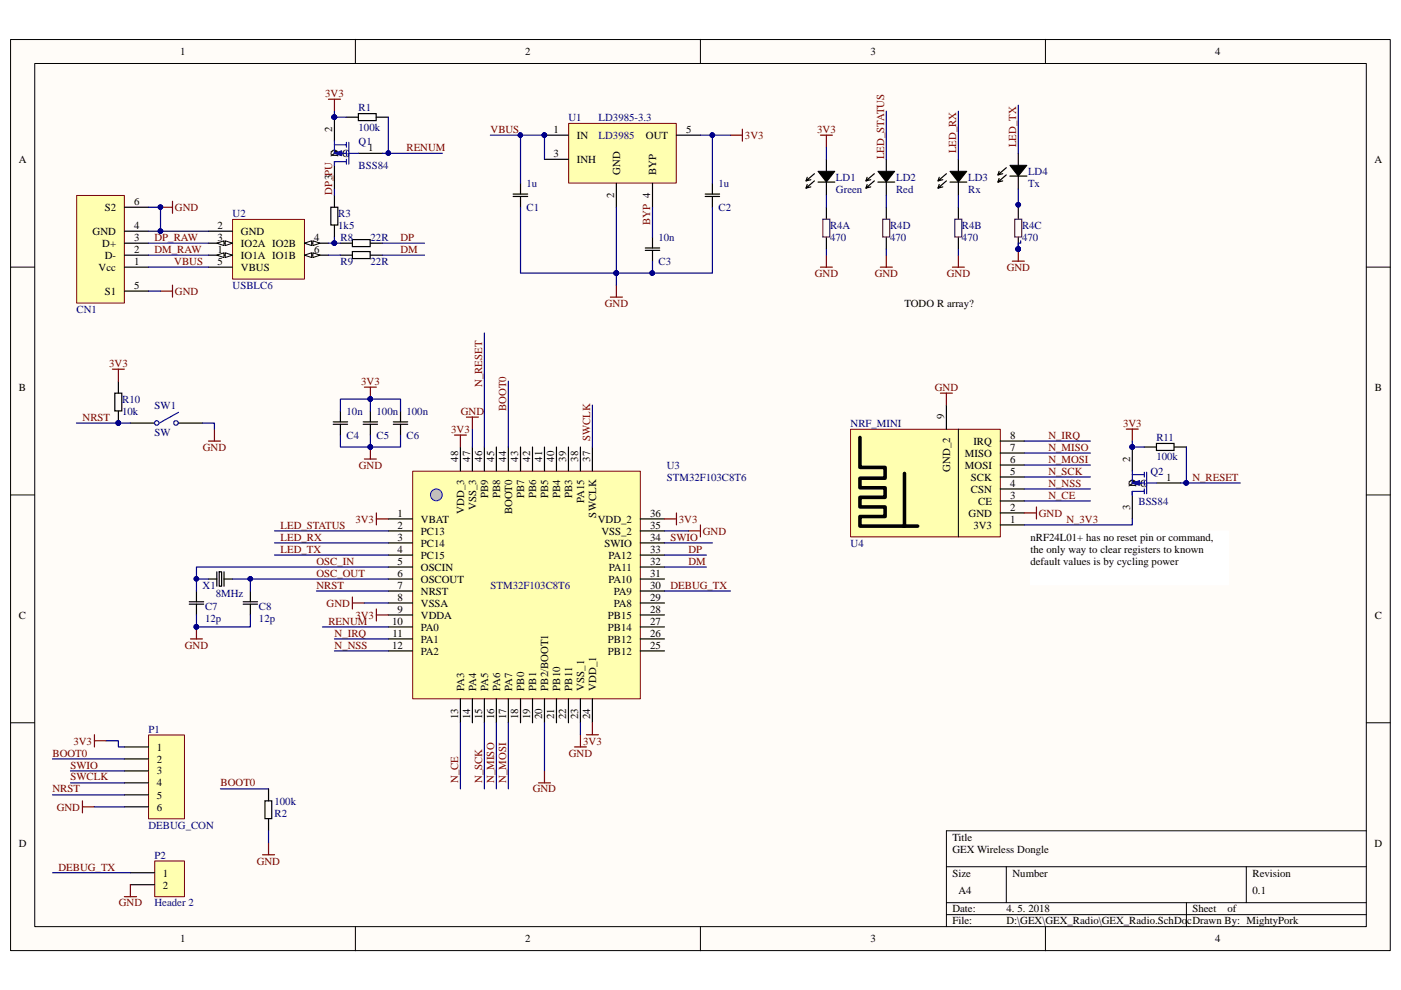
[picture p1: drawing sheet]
<svg xmlns="http://www.w3.org/2000/svg" width="297mm" height="210mm" viewBox="0 0 297 210" stroke-linecap="round" stroke-linejoin="round" font-family="sans-serif">
<path d="M2.3 8.4h292.5v193.1h-292.5z" fill="#fffcf8"/>
<path d="M2.2 8.4h292.6v193.1h-292.6z" fill="none" stroke="#000" stroke-width=".21"/>
<path d="M7.4 13.5h282.3v183h-282.3z" fill="#fffcf8"/>
<g fill="none" stroke="#000" stroke-width=".21">
<path d="M7.4 13.5h282.3v183h-282.3zM75.3 8.3v5.1M148.5 8.3v5.1M221.7 8.3v5.1M2.2 56.6h5.1M289.7 56.6h5.1M2.2 104.9h5.1M289.7 104.9h5.1M2.2 153.2h5.1M289.7 153.2h5.1M289.7 176.1h-89v20.4M75.3 196.5v5.1"/>
<path d="M148.5 196.5v5.1M200.7 183.8h89M200.7 191.4h89M200.7 193.9h89M213.4 183.8v7.6M221.7 196.5v5.1M251.5 191.4v5.1M264.2 183.8v7.6"/>
</g>
<path d="M87.5 99.9h48.3v48.3h-48.3z" fill="#ffffb0"/>
<path d="M87.5 99.9h48.3v48.3h-48.3z" fill="none" stroke="#800000" stroke-width=".21"/>
<g fill="none" stroke="#000" stroke-width=".25">
<path d="M97.6 94.8v5.1M100.2 94.8v5.1M102.7 94.8v5.1M105.2 94.8v5.1M107.8 94.8v5.1M110.4 94.8v5.1M112.9 94.8v5.1M115.4 94.8v5.1M118 94.8v5.1M120.5 94.8v5.1M123.1 94.8v5.1M125.6 94.8v5.1"/>
<path d="M82.3 110h5.2M82.3 112.6h5.2M82.3 115.1h5.2M82.3 117.7h5.2M135.8 110h5.1M135.8 112.6h5.1M135.8 115.1h5.1M135.8 117.7h5.1M82.3 120.2h5.2M82.3 122.8h5.2M82.3 125.3h5.2M82.3 127.8h5.2"/>
<path d="M82.3 130.4h5.2M82.3 132.9h5.2M82.3 135.5h5.2M82.3 138h5.2M135.8 120.2h5.1M135.8 122.8h5.1M135.8 125.3h5.1M135.8 127.8h5.1M135.8 130.4h5.1M135.8 132.9h5.1M135.8 135.5h5.1M135.8 138h5.1"/>
<path d="M97.6 148.2v5M100.2 148.2v5M102.7 148.2v5M105.2 148.2v5M107.8 148.2v5M110.4 148.2v5M112.9 148.2v5M115.4 148.2v5M118 148.2v5M120.5 148.2v5M123.1 148.2v5M125.6 148.2v5"/>
</g>
<circle cx="92.5" cy="104.9" r="1.25" fill="#c0c0c0"/>
<circle cx="92.5" cy="104.9" r="1.25" fill="none" stroke="#00f" stroke-width=".21"/>
<path d="M120.6 26.2h22.8v12.6h-22.8z" fill="#ffffb0"/>
<path d="M120.6 26.2h22.8v12.6h-22.8z" fill="none" stroke="#800000" stroke-width=".21"/>
<path d="M115.4 28.7h5.1" fill="none" stroke="#000" stroke-width=".25"/>
<circle cx="115.4" cy="28.6" r=".49" fill="#000080"/>
<circle cx="115.4" cy="28.6" r=".49" fill="none" stroke="#000080" stroke-width=".21"/>
<path d="M115.4 33.8h5.1M130.7 38.9v5M138.3 38.9v5M143.4 28.7h5.1" fill="none" stroke="#000" stroke-width=".25"/>
<circle cx="115.4" cy="28.6" r=".49" fill="#000080"/>
<circle cx="115.4" cy="28.6" r=".49" fill="none" stroke="#000080" stroke-width=".21"/>
<path d="M110.4 38.9v2.2M151 38.9v2.2M108.8 41.7h3.1M108.8 41.1h3.1M110.4 41.7v2.2M136.8 53.1h3.1M136.8 52.6h3.1M138.3 50.3v2.3M138.3 53.1v2.3M149.5 41.7h3.1M149.5 41.1h3.1M151 41.7v2.2" fill="none" stroke="#000" stroke-width=".25"/>
<path d="M129.4 63h2.5M130.7 60.5v2.5" fill="none" stroke="#800000" stroke-width=".25"/>
<path d="M16.3 41.5h10.1v22.8h-10.1z" fill="#ffffb0"/>
<path d="M16.3 41.4h10.1v22.9h-10.1z" fill="none" stroke="#800000" stroke-width=".21"/>
<path d="M26.4 43.9h5.1M26.4 49h5.1M26.4 56.6h5.1M26.4 54.1h5.1M26.4 51.6h5.1M26.4 61.7h5.1" fill="none" stroke="#000" stroke-width=".25"/>
<path d="M49.4 46.6h15.2v12.6h-15.2z" fill="#ffffb0"/>
<path d="M49.3 46.5h15.3v12.7h-15.3z" fill="none" stroke="#800000" stroke-width=".21"/>
<path d="M44.2 54.1h5.1" fill="none" stroke="#000" stroke-width=".25"/>
<path d="M47.7 53.6l1.6 .5-1.6 .5z" fill="#fffcf8"/>
<path d="M47.7 53.6l1.6 .5-1.6 .5z" fill="none" stroke="#000" stroke-width=".21"/>
<path d="M46 54.1l1.5-.5v1z" fill="#fffcf8"/>
<path d="M46 54.1l1.5-.5v1z" fill="none" stroke="#000" stroke-width=".21"/>
<path d="M64.6 54.1h5" fill="none" stroke="#000" stroke-width=".25"/>
<path d="M64.6 54.1l1.5-.5v1z" fill="#fffcf8"/>
<path d="M64.6 54.1l1.5-.5v1z" fill="none" stroke="#000" stroke-width=".21"/>
<path d="M66.3 53.6l1.6 .5-1.6 .5z" fill="#fffcf8"/>
<path d="M66.3 53.6l1.6 .5-1.6 .5z" fill="none" stroke="#000" stroke-width=".21"/>
<path d="M64.6 51.6h5" fill="none" stroke="#000" stroke-width=".25"/>
<path d="M64.6 51.6l1.5-.5v1z" fill="#fffcf8"/>
<path d="M64.6 51.6l1.5-.5v1z" fill="none" stroke="#000" stroke-width=".21"/>
<path d="M66.3 51.1l1.6 .5-1.6 .5z" fill="#fffcf8"/>
<path d="M66.3 51.1l1.6 .5-1.6 .5z" fill="none" stroke="#000" stroke-width=".21"/>
<path d="M44.2 51.6h5.1" fill="none" stroke="#000" stroke-width=".25"/>
<path d="M47.7 51.1l1.6 .5-1.6 .5z" fill="#fffcf8"/>
<path d="M47.7 51.1l1.6 .5-1.6 .5z" fill="none" stroke="#000" stroke-width=".21"/>
<path d="M46 51.6l1.5-.5v1z" fill="#fffcf8"/>
<path d="M173.4 36.3h3.6l-1.8 2.3zM46 51.6l1.5-.5v1z" fill="none" stroke="#000" stroke-width=".21"/>
<g fill="none" stroke="#000" stroke-width=".25">
<path d="M171.2 39.1l-.3 .8M171.2 37.6l-.3 .8M172.7 38.4l-1.8 1.5 1-.3M172.7 36.8l-1.8 1.6 1-.3M173.4 38.6h3.6M175.2 33.8v2.5M175.2 38.6v2.8M44.2 56.6h5.1M44.2 49h5.1M40.1 128.1h3.1M40.1 127.6h3.1M41.7 125.3v2.3"/>
<path d="M41.7 128.1v2.3M44.2 122.8h1.8M46 121.2v3.1M46.5 121.2h.5v3.1h-.5zM47.5 122.8h1.8M47.5 121.2v3.1M51.6 128.1h3M51.6 127.6h3M53.1 125.3v2.3M53.1 128.1v2.3"/>
</g>
<path d="M173.9 28.7h2.6M175.2 28.7v2.5M173.9 56.6h2.6M175.2 54.1v2.5M34 61.7h2.6M36.6 60.5v2.5M40.4 135.5h2.5M41.7 132.9v2.6" fill="none" stroke="#800000" stroke-width=".25"/>
<path d="M173.4 36.3h3.6l-1.8 2.3z" fill="#000"/>
<circle cx="41.6" cy="132.9" r=".49" fill="#000080"/>
<circle cx="41.6" cy="132.9" r=".49" fill="none" stroke="#000080" stroke-width=".21"/>
<path d="M154.9 28.7h2.5M157.4 27.4v2.5M34 43.9h2.6M36.6 42.7v2.5" fill="none" stroke="#800000" stroke-width=".25"/>
<path d="M70.1 43.9h1.5v3.8h-1.5zM70.9 41.4v2.5M70.9 47.8v2.5M72.2 51.6h2.5M72.2 54.1h2.5M74.7 50.8h3.8v1.5h-3.8zM74.7 53.3h3.8v1.5h-3.8zM78.5 51.6h2.6M78.5 54.1h2.6" fill="none" stroke="#000" stroke-width=".25"/>
<circle cx="34" cy="43.9" r=".49" fill="#000080"/>
<circle cx="34" cy="43.9" r=".49" fill="none" stroke="#000080" stroke-width=".21"/>
<path d="M69.6 21h2.6M70.9 21v2.6M44.2 93.5h2.5M45.5 91v2.5" fill="none" stroke="#800000" stroke-width=".25"/>
<path d="M73.4 24.8h2.6M76 24.1h3.8v1.5h-3.8zM79.8 24.8h2.5M25.1 80.8v2.6M25.1 87.2v2.5" fill="none" stroke="#000" stroke-width=".25"/>
<circle cx="25.1" cy="89.7" r=".49" fill="#000080"/>
<circle cx="25.1" cy="89.7" r=".49" fill="none" stroke="#000080" stroke-width=".21"/>
<path d="M24.3 83.4h1.5v3.7h-1.5z" fill="none" stroke="#000" stroke-width=".25"/>
<circle cx="25.1" cy="89.7" r=".49" fill="#000080"/>
<circle cx="25.1" cy="89.7" r=".49" fill="none" stroke="#000080" stroke-width=".21"/>
<g fill="none" stroke="#800000" stroke-width=".25">
<path d="M23.8 78.3h2.6M25.1 78.3v2.5M96.3 92.2h2.6M97.6 92.2v2.6M98.9 88.4h2.5M100.2 88.4v2.6M140.9 110h2.5M143.4 108.8v2.5M146 112.6h2.5M148.5 111.3v2.5M74.7 126.6v2.5M74.7 127.8h2.6"/>
<path d="M79.8 129.1v2.6M79.8 130.4h2.5M20 155.8v2.6M20 157.1h2.6M121.8 158.4h2.5M123.1 155.8v2.6M124.3 155.8h2.6M125.6 153.2v2.6"/>
</g>
<path d="M180.4 91.1h31.7v22.7h-31.7z" fill="#ffffb0"/>
<path d="M180.3 91h31.8v22.8h-31.8z" fill="none" stroke="#800000" stroke-width=".21"/>
<path d="M200.7 85.9v5.1M212.1 98.6h5.1M212.1 96.1h5.1M212.1 93.5h5.1M242.6 94.8h2.6M245.2 94h3.7v1.5h-3.7zM249 94.8h2.5M212.1 111.3h5.1M212.1 108.8h5.1M212.1 106.2h5.1M212.1 103.7h5.1M212.1 101.1h5.1" fill="none" stroke="#000" stroke-width=".25"/>
<path d="M182.3 92.8v6.3h5.4v2.3h-5.4v2h5.4v2.1h-5.4v2h5.4v2h-5.4v2h9.5v-11.1M191.5 111.5h3.1" fill="none" stroke="#000" stroke-width=".76"/>
<path d="M203.2 91v22.8" fill="none" stroke="#000" stroke-width=".21"/>
<path d="M199.4 83.4h2.5M200.7 83.4v2.5M238.8 91h2.5M240.1 91v2.5M217.2 108.8h2.5M219.7 107.5v2.5" fill="none" stroke="#800000" stroke-width=".25"/>
<path d="M218.5 112.6h41.9v11.4h-41.9z" fill="#fff"/>
<path d="M218.5 112.6h41.9v11.4h-41.9z" fill="none" stroke="#fff" stroke-width=".21"/>
<path d="M70.7 90h3M70.7 89.5h3M72.2 87.2v2.3M72.2 90v2.2M77 90h3M77 89.5h3M78.5 87.2v2.3M78.5 90v2.2M83.4 90h3M83.4 89.5h3M84.9 87.2v2.3M84.9 90v2.2" fill="none" stroke="#000" stroke-width=".25"/>
<path d="M77.3 97.3h2.5M78.5 94.8v2.5" fill="none" stroke="#800000" stroke-width=".25"/>
<circle cx="78.5" cy="94.8" r=".49" fill="#000080"/>
<circle cx="78.5" cy="94.8" r=".49" fill="none" stroke="#000080" stroke-width=".21"/>
<path d="M77.3 82.1h2.5M78.5 82.1v2.5" fill="none" stroke="#800000" stroke-width=".25"/>
<circle cx="78.5" cy="84.6" r=".48" fill="#000080"/>
<circle cx="78.5" cy="84.6" r=".48" fill="none" stroke="#000080" stroke-width=".21"/>
<path d="M186.6 56.6h2.6M187.9 54.1v2.5M201.9 56.6h2.6M203.2 54.1v2.5M214.6 55.4h2.6M215.9 52.8v2.6M79.8 108.8v2.5M79.8 110h2.5M56.9 178.7v2.5M114.2 166h2.5M115.4 163.4v2.6M55.7 181.2h2.5" fill="none" stroke="#800000" stroke-width=".25"/>
<g fill="none" stroke="#000" stroke-width=".25">
<path d="M183.9 39.1l-.3 .8M183.9 37.6l-.3 .8M185.4 38.4l-1.8 1.5 1-.3M185.4 36.8l-1.8 1.6 1-.3M186.1 38.6h3.6M187.9 33.8v2.5M187.9 38.6v2.8M199.1 39.1l-.2 .8M199.1 37.6l-.2 .8M200.7 38.4l-1.8 1.5 1-.3M200.7 36.8l-1.8 1.6 1-.3M201.4 38.6h3.6"/>
<path d="M203.2 33.8v2.5M203.2 38.6v2.8M211.8 37.8l-.2 .8M211.8 36.3l-.2 .8M213.4 37.1l-1.8 1.5 1-.2M213.4 35.6l-1.8 1.5 1-.3M214.1 37.3h3.6M215.9 32.5v2.6M215.9 37.3v2.8"/>
</g>
<path d="M186.1 36.3h3.6l-1.8 2.3zM201.4 36.3h3.6l-1.8 2.3zM214.1 35.1h3.6l-1.8 2.2z" fill="#000"/>
<path d="M186.1 36.3h3.6l-1.8 2.3zM201.4 36.3h3.6l-1.8 2.3zM214.1 35.1h3.6l-1.8 2.2z" fill="none" stroke="#000" stroke-width=".21"/>
<circle cx="215.9" cy="52.8" r=".49" fill="#000080"/>
<circle cx="215.9" cy="52.8" r=".49" fill="none" stroke="#000080" stroke-width=".21"/>
<path d="M32.8 182.6h6.3v7.5h-6.3z" fill="#ffffb0"/>
<path d="M32.8 182.5h6.3v7.6h-6.3z" fill="none" stroke="#800000" stroke-width=".21"/>
<path d="M175.2 43.9v2.6M175.2 50.3v2.5M203.2 43.9v2.6M203.2 50.3v2.5M215.9 50.3v2.5M27.6 89.7h5.2M37.8 89.7h5.1M27.6 185h5.2M27.6 187.6h5.2" fill="none" stroke="#000" stroke-width=".25"/>
<path d="M26.4 190.1h2.6M27.6 187.6v2.5" fill="none" stroke="#800000" stroke-width=".25"/>
<g fill="none" stroke="#00f" stroke-width=".25">
<path d="M37.8 87.4l-4 2.3"/>
<circle cx="33.2" cy="89.7" r=".48"/>
<circle cx="37.3" cy="89.7" r=".49"/>
</g>
<path d="M174.5 46.5h1.4v3.7h-1.4zM202.4 46.5h1.5v3.7h-1.5z" fill="none" stroke="#650065" stroke-width=".25"/>
<circle cx="215.9" cy="52.8" r=".49" fill="#000080"/>
<circle cx="215.9" cy="52.8" r=".49" fill="none" stroke="#000080" stroke-width=".21"/>
<path d="M215.9 43.9v2.6" fill="none" stroke="#000" stroke-width=".25"/>
<path d="M215.1 46.5h1.5v3.7h-1.5z" fill="none" stroke="#650065" stroke-width=".25"/>
<circle cx="215.9" cy="52.8" r=".49" fill="#000080"/>
<circle cx="215.9" cy="52.8" r=".49" fill="none" stroke="#000080" stroke-width=".21"/>
<path d="M70.9 24.8v5.1M70.9 35.1v5M76 32.5h5.1M187.9 43.9v2.6M187.9 50.3v2.5" fill="none" stroke="#000" stroke-width=".25"/>
<path d="M187.2 46.5h1.4v3.7h-1.4z" fill="none" stroke="#650065" stroke-width=".25"/>
<circle cx="70.9" cy="24.8" r=".49" fill="#000080"/>
<circle cx="70.9" cy="24.8" r=".49" fill="none" stroke="#000080" stroke-width=".21"/>
<path d="M70.9 29.9v2.6h2.5M70.9 30.7h2.5M73.4 34.3h-2.5v.8M73.4 30.2v1M73.4 32v1M73.4 33.8v1M74 32.5h2M74 30.2v4.6" fill="none" stroke="#00f" stroke-width=".25"/>
<path d="M70.9 32.5l1.5-.5v1z" fill="#00f"/>
<path d="M70.9 32.5l1.5-.5v1z" fill="none" stroke="#00f" stroke-width=".21"/>
<circle cx="70.9" cy="24.8" r=".49" fill="#000080"/>
<circle cx="70.9" cy="24.8" r=".49" fill="none" stroke="#000080" stroke-width=".21"/>
<path d="M240.1 94.8v5.1M240.1 104.9v5.1M245.2 102.4h5.1" fill="none" stroke="#000" stroke-width=".25"/>
<circle cx="240" cy="94.8" r=".49" fill="#000080"/>
<circle cx="240" cy="94.8" r=".49" fill="none" stroke="#000080" stroke-width=".21"/>
<path d="M240.1 99.9v2.5h2.5M240.1 100.6h2.5M242.6 104.2h-2.5v.7M242.6 100.1v1M242.6 101.9v1M242.6 103.7v1M243.1 102.4h2.1M243.1 100.1v4.6" fill="none" stroke="#00f" stroke-width=".25"/>
<path d="M240.1 102.4l1.5-.5v1z" fill="#00f"/>
<path d="M240.1 102.4l1.5-.5v1z" fill="none" stroke="#00f" stroke-width=".21"/>
<circle cx="240" cy="94.8" r=".49" fill="#000080"/>
<circle cx="240" cy="94.8" r=".49" fill="none" stroke="#000080" stroke-width=".21"/>
<path d="M31.5 155.9h7.6v17.7h-7.6z" fill="#ffffb0"/>
<path d="M31.5 155.8h7.6v17.8h-7.6z" fill="none" stroke="#800000" stroke-width=".21"/>
<path d="M26.4 158.4h5.1M26.4 160.9h5.1M26.4 163.4h5.1M26.4 166h5.1M26.4 168.5h5.1M26.4 171.1h5.1" fill="none" stroke="#000" stroke-width=".25"/>
<path d="M17.5 169.8v2.5M17.5 171.1h2.5" fill="none" stroke="#800000" stroke-width=".25"/>
<path d="M115.4 33.8v-5.1h-5v10.2" fill="none" stroke="#000080" stroke-width=".25"/>
<circle cx="110.3" cy="28.6" r=".47" fill="#000080"/>
<circle cx="110.3" cy="28.6" r=".47" fill="none" stroke="#000080" stroke-width=".21"/>
<circle cx="115.4" cy="28.6" r=".49" fill="#000080"/>
<circle cx="115.4" cy="28.6" r=".49" fill="none" stroke="#000080" stroke-width=".21"/>
<path d="M130.7 57.9v2.6" fill="none" stroke="#000080" stroke-width=".25"/>
<circle cx="130.7" cy="57.9" r=".49" fill="#000080"/>
<circle cx="130.7" cy="57.9" r=".49" fill="none" stroke="#000080" stroke-width=".21"/>
<path d="M138.3 55.4v2.5" fill="none" stroke="#000080" stroke-width=".25"/>
<circle cx="138.3" cy="57.9" r=".49" fill="#000080"/>
<circle cx="138.3" cy="57.9" r=".49" fill="none" stroke="#000080" stroke-width=".21"/>
<path d="M104 28.7h6.4" fill="none" stroke="#000080" stroke-width=".25"/>
<circle cx="110.3" cy="28.6" r=".47" fill="#000080"/>
<circle cx="110.3" cy="28.6" r=".47" fill="none" stroke="#000080" stroke-width=".21"/>
<path d="M175.2 31.2v2.6M31.5 56.6h12.7M31.5 54.1h12.7M31.5 51.6h12.7M31.5 61.7h2.5M44.2 122.8h-2.5v2.5" fill="none" stroke="#000080" stroke-width=".25"/>
<circle cx="41.6" cy="122.7" r=".48" fill="#000080"/>
<circle cx="41.6" cy="122.7" r=".48" fill="none" stroke="#000080" stroke-width=".21"/>
<path d="M41.7 130.4v2.5" fill="none" stroke="#000080" stroke-width=".25"/>
<circle cx="41.6" cy="132.9" r=".49" fill="#000080"/>
<circle cx="41.6" cy="132.9" r=".49" fill="none" stroke="#000080" stroke-width=".21"/>
<path d="M53.1 130.4v2.5h-11.4" fill="none" stroke="#000080" stroke-width=".25"/>
<circle cx="41.6" cy="132.9" r=".49" fill="#000080"/>
<circle cx="41.6" cy="132.9" r=".49" fill="none" stroke="#000080" stroke-width=".21"/>
<path d="M151 28.7v10.2" fill="none" stroke="#000080" stroke-width=".25"/>
<circle cx="151" cy="28.6" r=".49" fill="#000080"/>
<circle cx="151" cy="28.6" r=".49" fill="none" stroke="#000080" stroke-width=".21"/>
<path d="M148.5 28.7h6.4" fill="none" stroke="#000080" stroke-width=".25"/>
<circle cx="151" cy="28.6" r=".49" fill="#000080"/>
<circle cx="151" cy="28.6" r=".49" fill="none" stroke="#000080" stroke-width=".21"/>
<path d="M31.5 43.9h2.5v5.1M69.6 54.1h2.6M81.1 51.6h8.9M81.1 54.1h8.9" fill="none" stroke="#000080" stroke-width=".25"/>
<circle cx="34" cy="43.9" r=".49" fill="#000080"/>
<circle cx="34" cy="43.9" r=".49" fill="none" stroke="#000080" stroke-width=".21"/>
<circle cx="34" cy="49" r=".49" fill="#000080"/>
<circle cx="34" cy="49" r=".49" fill="none" stroke="#000080" stroke-width=".21"/>
<path d="M70.9 50.3v1.3" fill="none" stroke="#000080" stroke-width=".25"/>
<circle cx="70.9" cy="51.5" r=".49" fill="#000080"/>
<circle cx="70.9" cy="51.5" r=".49" fill="none" stroke="#000080" stroke-width=".21"/>
<path d="M31.5 49h12.7" fill="none" stroke="#000080" stroke-width=".25"/>
<circle cx="34" cy="49" r=".49" fill="#000080"/>
<circle cx="34" cy="49" r=".49" fill="none" stroke="#000080" stroke-width=".21"/>
<path d="M69.6 51.6h2.6" fill="none" stroke="#000080" stroke-width=".25"/>
<circle cx="70.9" cy="51.5" r=".49" fill="#000080"/>
<circle cx="70.9" cy="51.5" r=".49" fill="none" stroke="#000080" stroke-width=".21"/>
<path d="M70.9 23.6v1.2h2.5M70.9 40.1v1.3" fill="none" stroke="#000080" stroke-width=".25"/>
<circle cx="70.9" cy="24.8" r=".49" fill="#000080"/>
<circle cx="70.9" cy="24.8" r=".49" fill="none" stroke="#000080" stroke-width=".21"/>
<path d="M82.3 24.8v7.7h-1.2" fill="none" stroke="#000080" stroke-width=".25"/>
<circle cx="82.3" cy="32.5" r=".48" fill="#000080"/>
<circle cx="82.3" cy="32.5" r=".48" fill="none" stroke="#000080" stroke-width=".21"/>
<path d="M82.3 32.5h11.5" fill="none" stroke="#000080" stroke-width=".25"/>
<circle cx="82.3" cy="32.5" r=".48" fill="#000080"/>
<circle cx="82.3" cy="32.5" r=".48" fill="none" stroke="#000080" stroke-width=".21"/>
<path d="M16.2 89.7h11.4M42.9 89.7h2.6v1.3M67.1 125.3h15.2" fill="none" stroke="#000080" stroke-width=".25"/>
<circle cx="25.1" cy="89.7" r=".49" fill="#000080"/>
<circle cx="25.1" cy="89.7" r=".49" fill="none" stroke="#000080" stroke-width=".21"/>
<path d="M100.2 91v3.8M125.6 85.9v8.9M140.9 112.6h5.1M140.9 115.1h10.1M140.9 117.7h8.9M49.3 122.8h3.8v2.5M77.3 127.8h5M140.9 120.2h8.9M22.6 157.1h2.5v1.3h1.3M123.1 153.2v2.6" fill="none" stroke="#000080" stroke-width=".25"/>
<circle cx="53.1" cy="122.7" r=".48" fill="#000080"/>
<circle cx="53.1" cy="122.7" r=".48" fill="none" stroke="#000080" stroke-width=".21"/>
<path d="M53.1 122.8h29.2" fill="none" stroke="#000080" stroke-width=".25"/>
<circle cx="53.1" cy="122.7" r=".48" fill="#000080"/>
<circle cx="53.1" cy="122.7" r=".48" fill="none" stroke="#000080" stroke-width=".21"/>
<path d="M82.3 120.2h-40.6v2.6" fill="none" stroke="#000080" stroke-width=".25"/>
<circle cx="41.6" cy="122.7" r=".48" fill="#000080"/>
<circle cx="41.6" cy="122.7" r=".48" fill="none" stroke="#000080" stroke-width=".21"/>
<path d="M217.2 93.5h14M217.2 96.1h14M217.2 98.6h14M240.1 93.5v1.3h2.5M217.2 101.1h14M217.2 103.7h14M217.2 106.2h14" fill="none" stroke="#000080" stroke-width=".25"/>
<circle cx="240" cy="94.8" r=".49" fill="#000080"/>
<circle cx="240" cy="94.8" r=".49" fill="none" stroke="#000080" stroke-width=".21"/>
<path d="M251.5 94.8v7.6h-1.2" fill="none" stroke="#000080" stroke-width=".25"/>
<circle cx="251.5" cy="102.4" r=".5" fill="#000080"/>
<circle cx="251.5" cy="102.4" r=".5" fill="none" stroke="#000080" stroke-width=".21"/>
<path d="M251.5 102.4h11.5" fill="none" stroke="#000080" stroke-width=".25"/>
<circle cx="251.5" cy="102.4" r=".5" fill="#000080"/>
<circle cx="251.5" cy="102.4" r=".5" fill="none" stroke="#000080" stroke-width=".21"/>
<path d="M78.5 84.6v2.6M240.1 110v1.3h-22.9M70.9 135.5h11.4M70.9 138h11.4M97.6 153.2v14.1M102.7 153.2v14.1M105.2 153.2v14.1M107.8 153.2v14.1" fill="none" stroke="#000080" stroke-width=".25"/>
<circle cx="78.5" cy="84.6" r=".48" fill="#000080"/>
<circle cx="78.5" cy="84.6" r=".48" fill="none" stroke="#000080" stroke-width=".21"/>
<path d="M78.5 92.2v2.6" fill="none" stroke="#000080" stroke-width=".25"/>
<circle cx="78.5" cy="94.8" r=".49" fill="#000080"/>
<circle cx="78.5" cy="94.8" r=".49" fill="none" stroke="#000080" stroke-width=".21"/>
<path d="M72.2 92.2v2.6h12.7v-2.6" fill="none" stroke="#000080" stroke-width=".25"/>
<circle cx="78.5" cy="94.8" r=".49" fill="#000080"/>
<circle cx="78.5" cy="94.8" r=".49" fill="none" stroke="#000080" stroke-width=".21"/>
<path d="M72.2 87.2v-2.6h12.7v2.6" fill="none" stroke="#000080" stroke-width=".25"/>
<circle cx="78.5" cy="84.6" r=".48" fill="#000080"/>
<circle cx="78.5" cy="84.6" r=".48" fill="none" stroke="#000080" stroke-width=".21"/>
<g fill="none" stroke="#000080" stroke-width=".25">
<path d="M187.9 23.6v10.2M203.2 23.6v10.2M215.9 22.3v10.2M175.2 41.4v2.5M175.2 52.8v1.3M187.9 41.4v2.5M187.9 52.8v1.3M203.2 41.4v2.5M203.2 52.8v1.3M216.4 51.1v.5h-.5v1.2M107.8 80.8v14M58.2 112.6h24.1"/>
<path d="M58.2 115.1h24.1M58.2 117.7h24.1M140.9 125.3h14M115.4 153.2v10.2M11.1 185h16.5"/>
</g>
<circle cx="215.9" cy="52.8" r=".49" fill="#000080"/>
<circle cx="215.9" cy="52.8" r=".49" fill="none" stroke="#000080" stroke-width=".21"/>
<path d="M215.9 43.4h.5" fill="none" stroke="#000080" stroke-width=".25"/>
<circle cx="215.9" cy="43.4" r=".48" fill="#000080"/>
<circle cx="215.9" cy="43.4" r=".48" fill="none" stroke="#000080" stroke-width=".21"/>
<path d="M215.9 40.1v3.8" fill="none" stroke="#000080" stroke-width=".25"/>
<circle cx="215.9" cy="43.4" r=".48" fill="#000080"/>
<circle cx="215.9" cy="43.4" r=".48" fill="none" stroke="#000080" stroke-width=".21"/>
<path d="M110.4 43.9v14h20.3M138.3 43.9v6.4M102.7 70.6v24.2M68.4 132.9h13.9" fill="none" stroke="#000080" stroke-width=".25"/>
<circle cx="130.7" cy="57.9" r=".49" fill="#000080"/>
<circle cx="130.7" cy="57.9" r=".49" fill="none" stroke="#000080" stroke-width=".21"/>
<path d="M151 43.9v14h-20.3" fill="none" stroke="#000080" stroke-width=".25"/>
<circle cx="130.7" cy="57.9" r=".49" fill="#000080"/>
<circle cx="130.7" cy="57.9" r=".49" fill="none" stroke="#000080" stroke-width=".21"/>
<circle cx="138.3" cy="57.9" r=".49" fill="#000080"/>
<circle cx="138.3" cy="57.9" r=".49" fill="none" stroke="#000080" stroke-width=".21"/>
<path d="M130.7 43.9v14" fill="none" stroke="#000080" stroke-width=".25"/>
<circle cx="130.7" cy="57.9" r=".49" fill="#000080"/>
<circle cx="130.7" cy="57.9" r=".49" fill="none" stroke="#000080" stroke-width=".21"/>
<path d="M11.1 160.9h15.3M11.1 168.5h15.3M14.9 163.4h11.5M14.9 166h11.5M20 171.1h6.4M46.7 167.3h10.2M56.9 176.1v2.6" fill="none" stroke="#000080" stroke-width=".25"/>
<path d="M56.2 169.8h1.4v3.8h-1.4zM56.9 167.3v2.5M56.9 173.6v2.5" fill="none" stroke="#000" stroke-width=".25"/>
<g font-size="2.3">
<text x="38.2" y="11.7">1</text>
<text x="111.4" y="11.7">2</text>
<text x="184.5" y="11.7">3</text>
<text x="257.6" y="11.7">4</text>
<text x="70.4" y="27.9" transform="rotate(-90 70.4 27.9)">2</text>
<text x="117.3" y="28.2">1</text>
<text x="122.3" y="29.5">IN</text>
<text x="136.9" y="29.5">OUT</text>
<text x="145.5" y="28.2">5</text>
<text x="4" y="34.5">A</text>
<text x="71.7" y="33.3" transform="rotate(-90 71.7 33.3)">D</text>
<text x="71.7" y="33" transform="rotate(-90 71.7 33)">S</text>
<text x="72.6" y="33.3">G</text>
<text x="78.1" y="32">1</text>
<text x="117.3" y="33.3">3</text>
<text x="122.3" y="34.5">INH</text>
<text x="291.4" y="34.5">A</text>
<text x="70.4" y="38.2" transform="rotate(-90 70.4 38.2)">3</text>
<text x="131.5" y="37.1" transform="rotate(-90 131.5 37.1)">GND</text>
<text x="139.1" y="37.1" transform="rotate(-90 139.1 37.1)">BYP</text>
<text x="22.2" y="44.7">S2</text>
<text x="28.4" y="43.5">6</text>
<text x="130.2" y="42" transform="rotate(-90 130.2 42)">2</text>
<text x="19.6" y="49.8">GND</text>
<text x="21.7" y="52.4">D+</text>
<text x="28.4" y="48.6">4</text>
<text x="28.4" y="51.1">3</text>
<text x="28.4" y="53.6">2</text>
<text x="46.1" y="53.6">1</text>
<text x="46.1" y="51.1">3</text>
<text x="46.1" y="48.6">2</text>
<text x="51.1" y="52.4">IO2A IO2B</text>
<text x="51.1" y="49.8">GND</text>
<text x="66.6" y="53.6">6</text>
<text x="66.6" y="51.1">4</text>
<text x="20.9" y="57.4">Vcc</text>
<text x="22.2" y="54.9">D-</text>
<text x="28.4" y="56.2">1</text>
<text x="46.1" y="56.2">5</text>
<text x="51.1" y="54.9">IO1A IO1B</text>
<text x="51.1" y="57.4">VBUS</text>
<text x="22.2" y="62.5">S1</text>
<text x="28.4" y="61.3">5</text>
<text x="191.8" y="65.1">TODO R array?</text>
<text x="4" y="82.8">B</text>
<text x="291.5" y="82.8">B</text>
<text x="200.2" y="88.9" transform="rotate(-90 200.2 88.9)">9</text>
<text x="206.4" y="94.3">IRQ</text>
<text x="214.2" y="95.6">7</text>
<text x="214.2" y="93">8</text>
<text x="97.2" y="97.9" transform="rotate(-90 97.2 97.9)">48</text>
<text x="99.7" y="97.9" transform="rotate(-90 99.7 97.9)">47</text>
<text x="102.2" y="97.9" transform="rotate(-90 102.2 97.9)">46</text>
<text x="104.8" y="97.9" transform="rotate(-90 104.8 97.9)">45</text>
<text x="107.3" y="97.9" transform="rotate(-90 107.3 97.9)">44</text>
<text x="109.9" y="97.9" transform="rotate(-90 109.9 97.9)">43</text>
<text x="112.4" y="97.9" transform="rotate(-90 112.4 97.9)">42</text>
<text x="114.9" y="97.9" transform="rotate(-90 114.9 97.9)">41</text>
<text x="117.5" y="97.9" transform="rotate(-90 117.5 97.9)">40</text>
<text x="120.1" y="97.9" transform="rotate(-90 120.1 97.9)">39</text>
<text x="122.6" y="97.9" transform="rotate(-90 122.6 97.9)">38</text>
<text x="125.1" y="97.9" transform="rotate(-90 125.1 97.9)">37</text>
<text x="201.5" y="100" transform="rotate(-90 201.5 100)">GND_2</text>
<text x="204.6" y="99.4">MOSI</text>
<text x="204.6" y="96.9">MISO</text>
<text x="205.9" y="101.9">SCK</text>
<text x="214.2" y="98.1">6</text>
<text x="214.2" y="100.7">5</text>
<text x="239.6" y="97.9" transform="rotate(-90 239.6 97.9)">2</text>
<text x="247.2" y="101.9">1</text>
<text x="103.5" y="105.6" transform="rotate(-90 103.5 105.6)">PB9</text>
<text x="106" y="105.6" transform="rotate(-90 106 105.6)">PB8</text>
<text x="111.1" y="105.6" transform="rotate(-90 111.1 105.6)">PB7</text>
<text x="113.7" y="105.6" transform="rotate(-90 113.7 105.6)">PB6</text>
<text x="116.2" y="105.6" transform="rotate(-90 116.2 105.6)">PB5</text>
<text x="118.8" y="105.6" transform="rotate(-90 118.8 105.6)">PB4</text>
<text x="121.3" y="105.6" transform="rotate(-90 121.3 105.6)">PB3</text>
<text x="123.9" y="106.7" transform="rotate(-90 123.9 106.7)">PA15</text>
<text x="205.9" y="104.5">CSN</text>
<text x="207.4" y="107">CE</text>
<text x="214.2" y="105.7">3</text>
<text x="214.2" y="103.2">4</text>
<text x="240.9" y="103.2" transform="rotate(-90 240.9 103.2)">D</text>
<text x="240.9" y="103" transform="rotate(-90 240.9 103)">S</text>
<text x="241.8" y="103.2">G</text>
<text x="84.3" y="109.6">1</text>
<text x="84.3" y="112.1">2</text>
<text x="89.2" y="110.8">VBAT</text>
<text x="89.2" y="113.4">PC13</text>
<text x="98.4" y="108.9" transform="rotate(-90 98.4 108.9)">VDD_3</text>
<text x="101" y="108.2" transform="rotate(-90 101 108.2)">VSS_3</text>
<text x="108.6" y="109.1" transform="rotate(-90 108.6 109.1)">BOOT0</text>
<text x="126.4" y="109.7" transform="rotate(-90 126.4 109.7)">SWCLK</text>
<text x="126.7" y="110.8">VDD_2</text>
<text x="127.5" y="113.4">VSS_2</text>
<text x="137.8" y="109.6">36</text>
<text x="137.8" y="112.1">35</text>
<text x="205.4" y="109.6">GND</text>
<text x="206.4" y="112.1">3V3</text>
<text x="214.2" y="108.3">2</text>
<text x="214.2" y="110.8">1</text>
<text x="239.6" y="108.2" transform="rotate(-90 239.6 108.2)">3</text>
<text x="84.3" y="114.6">3</text>
<text x="84.3" y="117.2">4</text>
<text x="84.3" y="119.7">5</text>
<text x="89.2" y="115.9">PC14</text>
<text x="89.2" y="118.4">PC15</text>
<text x="128.1" y="115.9">SWIO</text>
<text x="129" y="118.4">PA12</text>
<text x="137.8" y="119.7">32</text>
<text x="137.8" y="114.6">34</text>
<text x="137.8" y="117.2">33</text>
<text x="218.5" y="114.6">nRF24L01+ has no reset pin or command,</text>
<text x="218.5" y="117.2">the only way to clear registers to known</text>
<text x="218.5" y="119.7">default values is by cycling power</text>
<text x="84.3" y="122.3">6</text>
<text x="84.3" y="124.8">7</text>
<text x="89.2" y="121">OSCIN</text>
<text x="89.2" y="123.5">OSCOUT</text>
<text x="129" y="123.5">PA10</text>
<text x="129.1" y="121">PA11</text>
<text x="137.8" y="124.8">30</text>
<text x="137.8" y="122.3">31</text>
<text x="4" y="131.2">C</text>
<text x="84.3" y="127.4">8</text>
<text x="84.3" y="129.9">9</text>
<text x="89.2" y="126.1">NRST</text>
<text x="89.2" y="128.7">VSSA</text>
<text x="89.2" y="131.2">VDDA</text>
<text x="128.9" y="131.2">PB15</text>
<text x="130.1" y="128.7">PA8</text>
<text x="130.1" y="126.1">PA9</text>
<text x="137.8" y="129.9">28</text>
<text x="137.8" y="127.4">29</text>
<text x="291.5" y="131.2">C</text>
<text x="83.1" y="132.5">10</text>
<text x="83.1" y="137.5">12</text>
<text x="83.2" y="135">11</text>
<text x="89.2" y="133.7">PA0</text>
<text x="89.2" y="136.3">PA1</text>
<text x="128.9" y="136.3">PB12</text>
<text x="128.9" y="133.7">PB14</text>
<text x="137.8" y="137.5">25</text>
<text x="137.8" y="135">26</text>
<text x="137.8" y="132.5">27</text>
<text x="89.2" y="138.8">PA2</text>
<text x="128.9" y="138.8">PB12</text>
<text x="98.4" y="146.4" transform="rotate(-90 98.4 146.4)">PA3</text>
<text x="101" y="146.4" transform="rotate(-90 101 146.4)">PA4</text>
<text x="103.5" y="146.4" transform="rotate(-90 103.5 146.4)">PA5</text>
<text x="106" y="146.4" transform="rotate(-90 106 146.4)">PA6</text>
<text x="108.6" y="146.4" transform="rotate(-90 108.6 146.4)">PA7</text>
<text x="111.1" y="146.4" transform="rotate(-90 111.1 146.4)">PB0</text>
<text x="113.7" y="146.4" transform="rotate(-90 113.7 146.4)">PB1</text>
<text x="116.2" y="146.4" transform="rotate(-90 116.2 146.4)">PB2/BOOT1</text>
<text x="118.8" y="146.4" transform="rotate(-90 118.8 146.4)">PB10</text>
<text x="121.3" y="146.4" transform="rotate(-90 121.3 146.4)">PB11</text>
<text x="123.9" y="146.4" transform="rotate(-90 123.9 146.4)">VSS_1</text>
<text x="126.4" y="146.4" transform="rotate(-90 126.4 146.4)">VDD_1</text>
<text x="97.2" y="152.5" transform="rotate(-90 97.2 152.5)">13</text>
<text x="99.7" y="152.5" transform="rotate(-90 99.7 152.5)">14</text>
<text x="102.2" y="152.5" transform="rotate(-90 102.2 152.5)">15</text>
<text x="104.8" y="152.5" transform="rotate(-90 104.8 152.5)">16</text>
<text x="107.3" y="152.5" transform="rotate(-90 107.3 152.5)">17</text>
<text x="109.9" y="152.5" transform="rotate(-90 109.9 152.5)">18</text>
<text x="112.4" y="152.5" transform="rotate(-90 112.4 152.5)">19</text>
<text x="114.9" y="152.5" transform="rotate(-90 114.9 152.5)">20</text>
<text x="117.5" y="152.5" transform="rotate(-90 117.5 152.5)">21</text>
<text x="120.1" y="152.5" transform="rotate(-90 120.1 152.5)">22</text>
<text x="122.6" y="152.5" transform="rotate(-90 122.6 152.5)">23</text>
<text x="125.1" y="152.5" transform="rotate(-90 125.1 152.5)">24</text>
<text x="33.3" y="159.1">1</text>
<text x="33.3" y="161.7">2</text>
<text x="33.3" y="164.2">3</text>
<text x="33.3" y="166.8">4</text>
<text x="33.3" y="169.3">5</text>
<text x="33.3" y="171.9">6</text>
<text x="4" y="179.5">D</text>
<text x="201.9" y="178.2">Title</text>
<text x="291.4" y="179.5">D</text>
<text x="34.5" y="185.8">1</text>
<text x="201.9" y="185.8">Size</text>
<text x="201.9" y="180.8">GEX Wireless Dongle</text>
<text x="214.7" y="185.8">Number</text>
<text x="265.6" y="185.8">Revision</text>
<text x="34.5" y="188.4">2</text>
<text x="203.2" y="189.7">A4</text>
<text x="265.6" y="189.7">0.1</text>
<text x="201.9" y="193.5">Date:</text>
<text x="201.9" y="196">File:</text>
<text x="213.4" y="196">D:\GEX\GEX_Radio\GEX_Radio.SchDocDrawn By: MightyPork</text>
<text x="213.4" y="193.5">4. 5. 2018</text>
<text x="252.8" y="193.5">Sheet</text>
<text x="260.3" y="193.5">of</text>
<text x="38.2" y="199.8">1</text>
<text x="111.4" y="199.8">2</text>
<text x="184.5" y="199.8">3</text>
<text x="257.6" y="199.8">4</text>
</g>
<g font-size="2.3" fill="#800000">
<text x="69" y="20.6">3V3</text>
<text x="104" y="28.2">VBUS</text>
<text x="157.9" y="29.5">3V3</text>
<text x="173.3" y="28.2">3V3</text>
<text x="86.2" y="32">RENUM</text>
<text x="187.4" y="33.8" transform="rotate(-90 187.4 33.8)">LED_STATUS</text>
<text x="202.7" y="32.5" transform="rotate(-90 202.7 32.5)">LED_RX</text>
<text x="215.4" y="31.2" transform="rotate(-90 215.4 31.2)">LED_TX</text>
<text x="70.4" y="41.4" transform="rotate(-90 70.4 41.4)">DP_PU</text>
<text x="37.1" y="44.7">GND</text>
<text x="137.8" y="47.8" transform="rotate(-90 137.8 47.8)">BYP 4</text>
<text x="32.8" y="51.1">DP_RAW</text>
<text x="32.8" y="53.6">DM_RAW</text>
<text x="84.9" y="51.1">DP</text>
<text x="84.9" y="53.6">DM</text>
<text x="37" y="56.2">VBUS</text>
<text x="172.8" y="58.7">GND</text>
<text x="185.5" y="58.7">GND</text>
<text x="200.7" y="58.7">GND</text>
<text x="213.4" y="57.4">GND</text>
<text x="37.1" y="62.5">GND</text>
<text x="128.2" y="65.1">GND</text>
<text x="23.2" y="77.8">3V3</text>
<text x="76.6" y="81.6">3V3</text>
<text x="102.2" y="82.1" transform="rotate(-90 102.2 82.1)">N_RESET</text>
<text x="198.2" y="82.8">GND</text>
<text x="17.5" y="89.2">NRST</text>
<text x="97.7" y="88">GND</text>
<text x="107.3" y="87.2" transform="rotate(-90 107.3 87.2)">BOOT0</text>
<text x="43" y="95.6">GND</text>
<text x="95.7" y="91.8">3V3</text>
<text x="125.1" y="93.5" transform="rotate(-90 125.1 93.5)">SWCLK</text>
<text x="222.3" y="93">N_IRQ</text>
<text x="222.3" y="95.6">N_MISO</text>
<text x="238.1" y="90.5">3V3</text>
<text x="76.1" y="99.4">GND</text>
<text x="222.3" y="98.1">N_MOSI</text>
<text x="222.3" y="100.7">N_SCK</text>
<text x="252.8" y="101.9">N_RESET</text>
<text x="222.3" y="103.2">N_NSS</text>
<text x="222.3" y="105.7">N_CE</text>
<text x="59.5" y="112.1">LED_STATUS</text>
<text x="75.4" y="110.8">3V3</text>
<text x="143.9" y="110.8">3V3</text>
<text x="149" y="113.4">GND</text>
<text x="220.3" y="109.6">GND</text>
<text x="226.1" y="110.8">N_3V3</text>
<text x="59.5" y="114.6">LED_RX</text>
<text x="59.5" y="117.2">LED_TX</text>
<text x="67.1" y="119.7">OSC_IN</text>
<text x="142.2" y="114.6">SWIO</text>
<text x="146" y="119.7">DM</text>
<text x="146" y="117.2">DP</text>
<text x="67.1" y="122.3">OSC_OUT</text>
<text x="67.1" y="124.8">NRST</text>
<text x="142.2" y="124.8">DEBUG_TX</text>
<text x="69.3" y="128.7">GND</text>
<text x="75.4" y="131.2">3V3</text>
<text x="39.2" y="137.5">GND</text>
<text x="69.6" y="132.5">RENUM</text>
<text x="70.9" y="135">N_IRQ</text>
<text x="70.9" y="137.5">N_NSS</text>
<text x="11.1" y="160.4">BOOT0</text>
<text x="15.6" y="157.9">3V3</text>
<text x="120.6" y="160.4">GND</text>
<text x="123.7" y="157.9">3V3</text>
<text x="14.9" y="162.9">SWIO</text>
<text x="14.9" y="165.5">SWCLK</text>
<text x="46.8" y="166.8">BOOT0</text>
<text x="97.2" y="166" transform="rotate(-90 97.2 166)">N_CE</text>
<text x="102.2" y="166" transform="rotate(-90 102.2 166)">N_SCK</text>
<text x="104.8" y="166" transform="rotate(-90 104.8 166)">N_MISO</text>
<text x="107.3" y="166" transform="rotate(-90 107.3 166)">N_MOSI</text>
<text x="11.1" y="168">NRST</text>
<text x="12" y="171.9">GND</text>
<text x="112.9" y="168">GND</text>
<text x="12.4" y="184.6">DEBUG_TX</text>
<text x="54.4" y="183.3">GND</text>
<text x="25.2" y="192.2">GND</text>
</g>
<g font-size="2.3" fill="#000080">
<text x="76" y="23.6">R1</text>
<text x="76" y="27.7">100k</text>
<text x="120.5" y="25.7">U1</text>
<text x="126.9" y="25.7">LD3985-3.3</text>
<text x="76" y="30.7">Q1</text>
<text x="76" y="35.8">BSS84</text>
<text x="111.6" y="39.6">1u</text>
<text x="152.4" y="39.6">1u</text>
<text x="177.2" y="38.4">LD1</text>
<text x="177.2" y="40.9">Green</text>
<text x="190" y="38.4">LD2</text>
<text x="190" y="40.9">Red</text>
<text x="205.3" y="38.4">LD3</text>
<text x="205.3" y="40.9">Rx</text>
<text x="218" y="37.1">LD4</text>
<text x="218" y="39.6">Tx</text>
<text x="49.3" y="46">U2</text>
<text x="71.7" y="46">R3</text>
<text x="111.6" y="44.7">C1</text>
<text x="152.4" y="44.7">C2</text>
<text x="71.7" y="48.6">1k5</text>
<text x="72.2" y="51.1">R8</text>
<text x="78.6" y="51.1">22R</text>
<text x="139.6" y="51.1">10n</text>
<text x="176" y="48.6">R4A</text>
<text x="176" y="51.1">470</text>
<text x="188.7" y="48.6">R4D</text>
<text x="188.7" y="51.1">470</text>
<text x="204" y="48.6">R4B</text>
<text x="204" y="51.1">470</text>
<text x="216.7" y="48.6">R4C</text>
<text x="216.7" y="51.1">470</text>
<text x="72.2" y="56.2">R9</text>
<text x="78.6" y="56.2">22R</text>
<text x="139.6" y="56.2">C3</text>
<text x="49.3" y="61.3">USBLC6</text>
<text x="16.3" y="66.3">CN1</text>
<text x="25.9" y="85.4">R10</text>
<text x="25.9" y="88">10k</text>
<text x="32.8" y="86.7">SW1</text>
<text x="73.5" y="88">10n</text>
<text x="79.8" y="88">100n</text>
<text x="86.2" y="88">100n</text>
<text x="32.8" y="92.5">SW</text>
<text x="73.5" y="93">C4</text>
<text x="79.8" y="93">C5</text>
<text x="86.2" y="93">C6</text>
<text x="180.3" y="90.5">NRF_MINI</text>
<text x="245.2" y="93.6">R11</text>
<text x="141.4" y="99.4">U3</text>
<text x="141.4" y="101.9">STM32F103C8T6</text>
<text x="243.9" y="100.7">Q2</text>
<text x="245.2" y="97.6">100k</text>
<text x="241.4" y="107">BSS84</text>
<text x="180.3" y="115.9">U4</text>
<text x="43" y="124.8">X1</text>
<text x="43.5" y="129.4">C7</text>
<text x="43.5" y="132">12p</text>
<text x="45.8" y="126.6">8MHz</text>
<text x="54.9" y="129.4">C8</text>
<text x="54.9" y="132">12p</text>
<text x="31.5" y="155.3">P1</text>
<text x="58.2" y="173.1">R2</text>
<text x="58.2" y="170.6">100k</text>
<text x="31.5" y="175.7">DEBUG_CON</text>
<text x="32.8" y="182">P2</text>
<text x="32.8" y="192.2">Header 2</text>
</g>
<g font-size="2.3" fill="#11037f">
<text x="126.9" y="29.5">LD3985</text>
<text x="104" y="124.8">STM32F103C8T6</text>
</g>
</svg>
